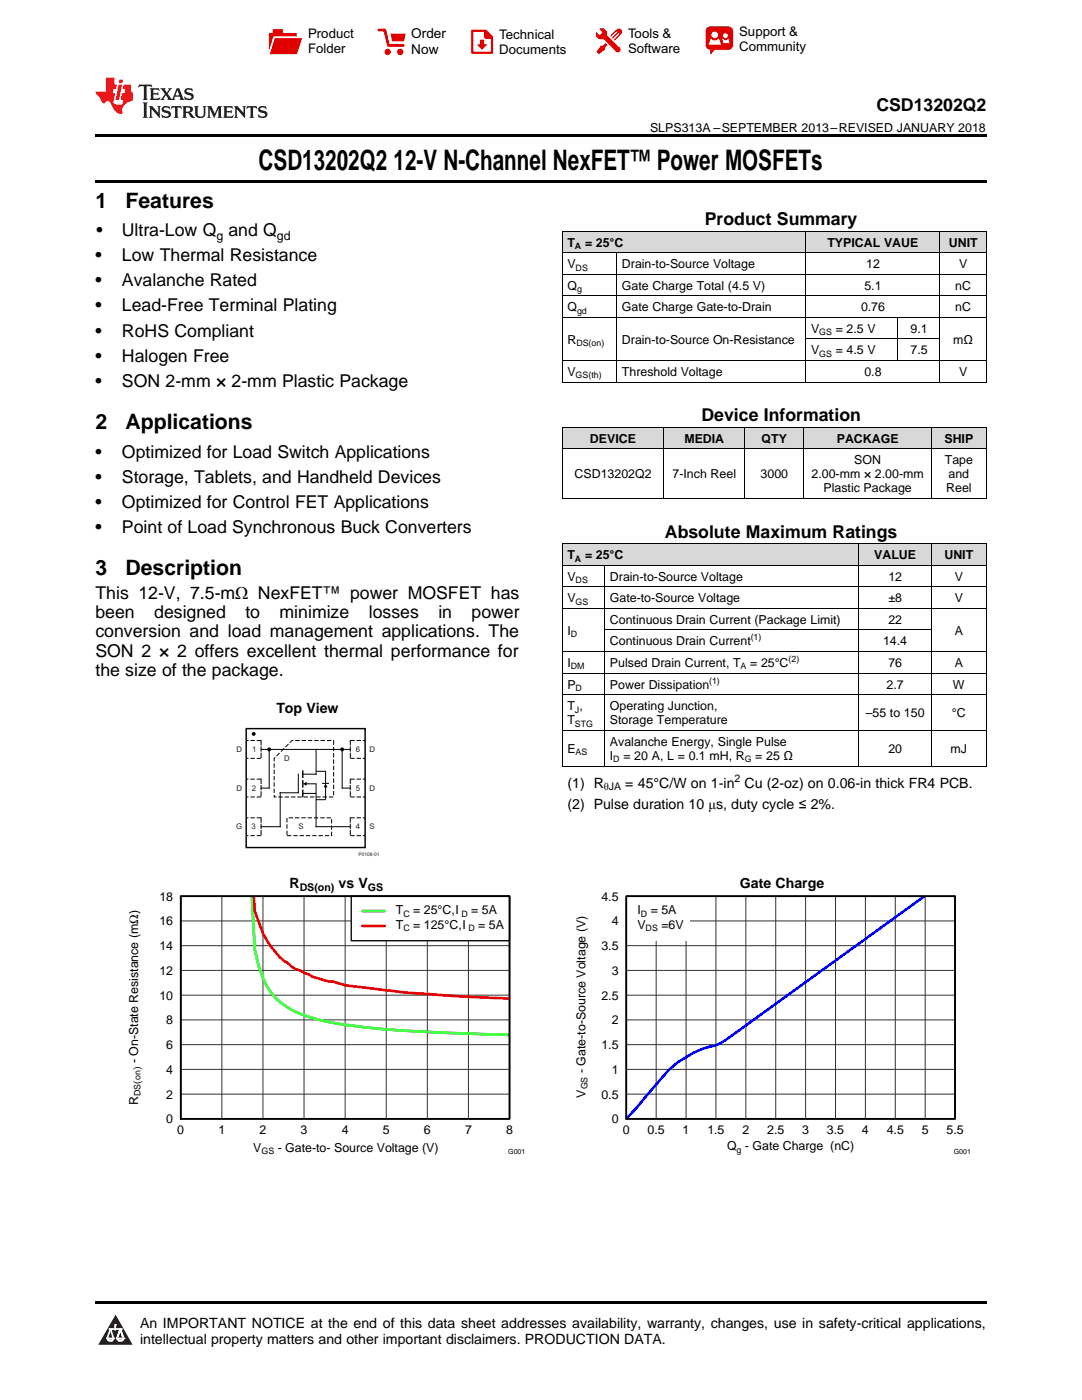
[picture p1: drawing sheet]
<svg xmlns="http://www.w3.org/2000/svg" width="216mm" height="279mm" viewBox="0 0 216 279" stroke-linecap="round" stroke-linejoin="round" font-family="sans-serif">
<g fill="#d8d8d8">
<path d="M112.2 108.5h8.4v4.4h-8.4z"/>
<path d="M120.6 108.5h50.8v4.4h-50.8z"/>
<path d="M171.4 108.5h14.4v4.4h-14.4z"/>
<path d="M185.8 108.5h11v4.4h-11z"/>
<path d="M112.2 85.3h20.3v4.3h-20.3z"/>
<path d="M132.5 85.3h16.1v4.3h-16.1z"/>
<path d="M148.6 85.3h11.8v4.3h-11.8z"/>
<path d="M160.4 85.3h25.4v4.3h-25.4z"/>
<path d="M185.8 85.3h11v4.3h-11z"/>
<path d="M112.2 46.2h10.8v4.3h-10.8z"/>
<path d="M123 46.2h37.8v4.3h-37.8z"/>
<path d="M160.8 46.2h18.4v4.3h-18.4z"/>
<path d="M179.2 46.2h8.4v4.3h-8.4z"/>
<path d="M187.6 46.2h9.2v4.3h-9.2z"/>
</g>
<path d="M23.1 262.4l3.4 6h-6.9z" fill="#231f20"/>
<path d="M21.4 267.1h1.2l-.3 .5h-.3a.55 .55 0 0 1-.6-.5z" fill-rule="evenodd" fill="#fff"/>
<path d="M21.4 267.1h1.2l-.3 .5h-.3a.55 .55 0 0 1-.6-.5z" fill="none" stroke="#231f20" stroke-width=".34"/>
<path d="M21.4 267.1l1.2 .1-.3 .4h-.5z" fill="none" stroke="#fff" stroke-width=".34"/>
<path d="M23 265.3h.1" fill="none" stroke="#fff" stroke-width=".34"/>
<path d="M23 264.4v.9z" fill="#fff"/>
<path d="M23 264.4v.9z" fill="none" stroke="#fff" stroke-width=".34"/>
<circle cx="23" cy="264.4" r=".17" fill="#fff"/>
<path d="M21.9 265.2h.1" fill="none" stroke="#fff" stroke-width=".34"/>
<path d="M21.9 265.2h2.3z" fill="#fff"/>
<path d="M21.9 265.2h2.3z" fill="none" stroke="#fff" stroke-width=".34"/>
<circle cx="24.2" cy="265.2" r=".17" fill="#fff"/>
<path d="M23.3 267.1h.1" fill="none" stroke="#fff" stroke-width=".34"/>
<path d="M24 265.2l-.7 1.9z" fill="#fff"/>
<path d="M24 265.2l-.7 1.9z" fill="none" stroke="#fff" stroke-width=".34"/>
<path d="M24 265.2l.7 1.9z" fill="#fff"/>
<path d="M24 265.2l.7 1.9z" fill="none" stroke="#fff" stroke-width=".34"/>
<path d="M24.6 267.1h.1" fill="none" stroke="#fff" stroke-width=".34"/>
<circle cx="21.4" cy="267.1" r=".17" fill="#fff"/>
<path d="M22.1 265.2l-.7 1.9z" fill="#fff"/>
<path d="M22.1 265.2l-.7 1.9z" fill="none" stroke="#fff" stroke-width=".34"/>
<path d="M22.1 265.2l.5 1.9z" fill="#fff"/>
<path d="M22.1 265.2l.5 1.9z" fill="none" stroke="#fff" stroke-width=".34"/>
<circle cx="22.6" cy="267.1" r=".17" fill="#fff"/>
<path d="M23.4 267.1h1.3a.65 .65 0 0 1-.7 .5 .65 .65 0 0 1-.6-.5z" fill-rule="evenodd" fill="#fff"/>
<path d="M23.4 267.1h1.3a.65 .65 0 0 1-.7 .5 .65 .65 0 0 1-.6-.5z" fill="none" stroke="#231f20" stroke-width=".34"/>
<path d="M23.4 267.1h1.3l-.4 .5h-.6z" fill="none" stroke="#fff" stroke-width=".34"/>
<path d="M23.3 267.1h.1" fill="none" stroke="#fff" stroke-width=".34"/>
<circle cx="24.7" cy="267.1" r=".17" fill="#fff"/>
<path d="M19 259.7h177.8v.5h-177.8z" fill="#000"/>
<path d="M36.1 178.9h65.6v44.4h-65.6z" fill="none" stroke="#000" stroke-width=".26"/>
<g fill="none" stroke="#333" stroke-width=".2">
<path d="M36.1 178.9h65.6v44.4h-65.6zM44.3 178.9v44.4M52.5 178.9v44.4M60.7 178.9v44.4M68.9 178.9v44.4M77.1 178.9v44.4M85.3 178.9v44.4M93.5 178.9v44.4M36.1 198.6h65.6M36.1 193.7h65.6M36.1 188.7h65.6M36.1 183.8h65.6"/>
<path d="M36.1 218.4h65.6M36.1 213.4h65.6M36.1 208.5h65.6M36.1 203.5h65.6"/>
</g>
<path d="M50.3 178.8l.5 10.7a19 19 0 0 0 4.1 9.6 19.8 19.8 0 0 0 10.7 4.9 128.6 128.6 0 0 0 19.7 1.9l16.4 .6" fill="none" stroke="#0f0" stroke-width=".53"/>
<path d="M50.7 178.8l.1 3 .8 2.2a16.9 16.9 0 0 0 5 7.7l2.4 1.7 2.5 1 .8 .5 3.3 1h.8a23.4 23.4 0 0 0 6.6 1.2 172.8 172.8 0 0 0 16.4 1.6l12.3 .6" fill="none" stroke="#f00" stroke-width=".53"/>
<path d="M70.1 178.9h31.6v8.8h-31.6z" fill="#fff"/>
<path d="M70.1 178.9h31.6v8.8h-31.6zM125 178.9h65.6v44.4h-65.6z" fill="none" stroke="#000" stroke-width=".26"/>
<path d="M72.3 181.8h4.5" fill="none" stroke="#0f0" stroke-width=".53"/>
<path d="M72.3 184.8h4.5" fill="none" stroke="#f00" stroke-width=".53"/>
<path d="M36.1 178.9h65.6v44.4h-65.6z" fill="none" stroke="#000" stroke-width=".35"/>
<g fill="none" stroke="#333" stroke-width=".2">
<path d="M125 178.9h65.6v44.4h-65.6zM130.9 178.9v44.4M136.9 178.9v44.4M142.9 178.9v44.4M148.8 178.9v44.4M154.8 178.9v44.4M160.8 178.9v44.4M166.7 178.9v44.4M172.7 178.9v44.4M178.6 178.9v44.4M184.6 178.9v44.4M125 198.6h65.6"/>
<path d="M125 193.7h65.6M125 188.7h65.6M125 183.8h65.6M125 218.4h65.6M125 213.4h65.6M125 208.5h65.6M125 203.5h65.6"/>
</g>
<path d="M184.5 178.8l-39.9 28.9a11.7 11.7 0 0 1-4.3 1.6 24.6 24.6 0 0 0-6.9 4.3l-6.3 7.4-2.1 2.3" fill="none" stroke="#00f" stroke-width=".53"/>
<path d="M125 178.9h12.5v8.8h-12.5z" fill="#fff"/>
<path d="M125 178.9h65.6v44.4h-65.6z" fill="none" stroke="#000" stroke-width=".35"/>
<path d="M60.4 153.9v1.3M60.4 155.8v1.3M60.4 157.7v1.3M63.1 149.6v4.9h-2.7M63.1 156.4v8.6M68.3 149.6v7.7" fill="none" stroke="#010202" stroke-width=".2"/>
<circle cx="68.3" cy="149.6" r=".39" fill="#010202"/>
<path d="M53.7 149.6v7.7" fill="none" stroke="#010202" stroke-width=".2"/>
<circle cx="53.7" cy="149.6" r=".39" fill="#010202"/>
<path d="M52.1 157.3h1.6M52.1 149.6h17.8M59.5 154.5v3.7h-3.6v6.8h-3.8M60.4 153.9v1.3M60.4 155.8v1.3M60.4 157.7v1.3M60.9 156.4h2.2M64.4 156.3h1.2M65 153.9v2.4M68.3 157.3h1.6M63.1 165h6.9" fill="none" stroke="#010202" stroke-width=".2"/>
<path d="M60.4 156.4l.8-.4v.8z" fill="#010202"/>
<path d="M60.4 158.3h2.7M65 156.8v2.8" fill="none" stroke="#010202" stroke-width=".2"/>
<path d="M65 156.3l.3 .8h-.7z" fill="#010202"/>
<path d="M49.1 145.4h23.8v23.7h-23.8z" fill="none" stroke="#010202" stroke-width=".29"/>
<path d="M52.1 155.5v3.6M52.1 147.8v3.5M69.9 155.5v3.6M69.9 147.8v3.5M52.1 163.2v3.6M69.9 163.2v3.6" fill="none" stroke="#010202" stroke-width=".2" stroke-dasharray=".9 .4"/>
<g fill="none" stroke="#010202" stroke-width=".2" stroke-dasharray=".9 .4" stroke-linecap="butt">
<path d="M52.1 159.1h-3M52.1 155.5h-3M52.1 151.3h-3M52.1 147.8h-3M58.3 147.8h8.3v11.3h-11.9v-7.8zM69.9 159.1h3M69.9 155.5h3M69.9 151.3h3M69.9 147.8h3M52.1 166.8h-3M52.1 163.2h-3M57.3 163.2h8.9v3.6h-8.9z"/>
<path d="M69.9 166.8h3M69.9 163.2h3"/>
</g>
<path d="M63.1 153.9h1.9M63.1 159.6h1.9" fill="none" stroke="#010202" stroke-width=".2"/>
<circle cx="50.6" cy="146.5" r=".39" fill="#010202"/>
<g fill="none" stroke="#000" stroke-width=".2">
<path d="M112.2 59h84.6M112.2 54.7h84.6M112.2 50.4h84.6M112.2 46.1h84.6M112.2 46.1v30.2M123 50.4v25.9M160.7 46.1v30.2M187.6 46.1v30.2M196.8 46.1v30.2M112.2 76.3h84.6M112.2 71.9h84.6M112.2 63.3h84.6"/>
<path d="M160.8 67.6h26.8M179.2 63.4v8.6M112.2 99.5h84.6M112.2 89.6h84.6M112.2 85.2h84.6M112.2 85.3v14.3M132.5 85.3v14.3M148.5 85.3v14.3M160.4 85.3v14.3M185.8 85.3v14.3M196.8 85.3v14.3M112.2 117.1h84.6"/>
<path d="M112.2 112.8h84.6M112.2 108.5h84.6M112.2 108.5v44.4M120.6 112.8v40.1M171.4 108.5v44.4M185.8 108.5v44.4M196.8 108.5v44.4M112.2 138.6h84.6M112.2 134.3h84.6M112.2 130h84.6M112.2 121.4h84.6M120.6 125.7h65.2"/>
<path d="M112.2 152.9h84.6M112.2 145.8h84.6"/>
</g>
<path d="M19 35.9h177.8v.5h-177.8zM19 26.8h177.8v.6h-177.8zM112.2 76.3h.1zM160.7 76.3h.1zM179.1 76.3h.1zM187.5 76.3h.1zM196.7 76.3h.1zM112.2 152.9h.1zM171.3 152.9h.1zM185.7 152.9h.1zM196.7 152.9h.1z" fill="#000"/>
<path d="M27.7 16.9l-.1 .6 .6-.3h.5v.2v2.2l-.2 .4h1l-.2-.4v-2.2v-.2h.5l.6 .3-.2-.6zM29.9 17.6l.2 .4v1.6l-.2 .4h1.9l.1-.6a1.09 1.09 0 0 1-1.3 .1v-.6h.6l.4 .2v-.7l-.2 .2h-.8v-.6l.2-.1a1.01 1.01 0 0 1 1 .3l-.1-.6zM32 17.6l.9 1.2-1 1.2h.9l-.2-.3 .5-.7 .5 .7-.3 .3h1.7l-.2-.3 .1-.4h1l.1 .4-.2 .3h1l-.3-.4-.7-2h-.5l-1 2.2-.8-1.1 .9-1.1h-.9l.2 .2-.4 .7-.4-.7 .2-.2zM35.4 18l.4 1h-.8zM37 17.7a.66 .66 0 0 0-.2 .8 .66 .66 0 0 0 .6 .4l.7 .2 .1 .2a.8 .8 0 0 1-.7 .4 .8 .8 0 0 1-.7-.5l.1 .8 .2-.2a.94 .94 0 0 0 1.1 .1 .94 .94 0 0 0 .4-.9 1.48 1.48 0 0 0-1.3-.6v-.4a1.1 1.1 0 0 1 1.2 .2l-.2-.6-.2 .1-.5-.1zM28.5 20.4l.2 .4v2.3l-.2 .4h1l-.2-.4v-2.3l.2-.4zM29.7 21.2l.2 .4v1.5l-.2 .4h.8l-.3-.4 .1-1.3 1.6 1.8v-2l.2-.4h-.7l.2 .2v1.1l-1.2-1.3zM32.5 21.3a.66 .66 0 0 0-.2 .8 .66 .66 0 0 0 .6 .4l.6 .2 .2 .2a.8 .8 0 0 1-.8 .4 .8 .8 0 0 1-.7-.5l.2 .7 .2-.1a.94 .94 0 0 0 1 .1 .94 .94 0 0 0 .5-1 1.47 1.47 0 0 0-1.3-.6l-.1-.3a1.1 1.1 0 0 1 1.3 .2l-.2-.6-.2 .1-.5-.2zM34.3 21.2l-.2 .6a.64 .64 0 0 1 .8-.3v1.6l-.2 .4h1l-.3-.4 .1-1.6a.66 .66 0 0 1 .8 .3l-.2-.6zM36.3 21.2l.3 .4v1.5l-.3 .4h1l-.2-.2v-.7h.5l.1 .1a.8 .8 0 0 0 1.2 .7l-1-1a.62 .62 0 0 0 .6-.5 .62 .62 0 0 0-.6-.7zM37.1 21.5h.1a.48 .48 0 0 1 .6 0 .48 .48 0 0 1 .1 .6l-.2 .1-.6 .1zM38.7 21.2l.2 .2a2.29 2.29 0 0 0 .4 2 1.05 1.05 0 0 0 1.7-.7v-1.3l.2-.2h-.8l.2 .4v1.1a.61 .61 0 0 1-.6 .6 .61 .61 0 0 1-.6-.6v-1.1l.3-.4zM41.3 21.2l.3 .4v1.5l-.3 .4h.8l-.2-.4v-1.4l.8 1.9 .9-1.9v1.4l-.2 .4h.9l-.2-.4v-1.5l.2-.4h-.8l-.7 1.5-.6-1.5zM44.5 21.2l.2 .4v1.5l-.2 .4h1.9l.2-.6a1.1 1.1 0 0 1-1.4 .2v-.7h.6l.4 .2v-.6l-.2 .1-.8 .1v-.6l.2-.1a1.02 1.02 0 0 1 1.1 .2l-.2-.5zM46.7 21.2l.2 .4v1.5l-.2 .4h.8l-.3-.4 .1-1.3 1.6 1.8v-2l.2-.4h-.7l.2 .2v1.1l-1.2-1.3zM49.3 21.2l-.1 .6a.64 .64 0 0 1 .8-.3v1.6l-.3 .4h1l-.2-.4v-1.6a.66 .66 0 0 1 .8 .3l-.1-.6zM51.7 21.3a.66 .66 0 0 0-.2 .7 .66 .66 0 0 0 .7 .5l.6 .2 .1 .2a.8 .8 0 0 1-.7 .4 .8 .8 0 0 1-.7-.5l.1 .7 .2-.1a.94 .94 0 0 0 1.1 .1 .94 .94 0 0 0 .4-1 1.48 1.48 0 0 0-1.2-.6l-.1-.3a1.1 1.1 0 0 1 1.2 .2l-.2-.6-.1 .1-.6-.2z" fill="#231f20"/>
<path d="M21.1 15.5v2.8h-2v.4l.9 .9a.96 .96 0 0 0 1 1 .59 .59 0 0 1 .5-.4 .59 .59 0 0 1 .5 .3l.4 .8a1.61 1.61 0 0 0 2.1 1.3 1.63 1.63 0 0 1 1.1-2.2l.9-.3v-1.5a1.6 1.6 0 0 1-.4-1.7h-1.4l-.2 .9h.5l-.2 .8h-.5l-.2 1v.3h.5l-.2 .9h-.7a.74 .74 0 0 1-1-.6l.3-1.6h-.5l.2-.8h.5l.1-.9h-.4v-1.4zM23.7 16.9l-.7 3h.8l.6-3zM23.8 15.9l-.1 .7h.7l.2-.7z" fill="#ee1d23"/>
<g fill="#d60000">
<path d="M54.4 5.8h2v.8h2.8v4.2h-5.5v-4.2h.7z" fill-rule="evenodd"/>
<path d="M54.7 7.5h5.6l-1 3.3h-5.6z" fill-rule="evenodd"/>
</g>
<path d="M54.6 7.4h5.8l-.1 .1h-5.5l-1.1 3.3z" fill-rule="evenodd" fill="#fff"/>
<path d="M54.6 7.4h5.8l-.1 .1h-5.5l-1.1 3.3z" fill="none" stroke="#fff" stroke-width=".2"/>
<path d="M75.6 6h1.2l.7 3.1h3" fill="none" stroke="#d60000" stroke-width=".56"/>
<g fill="#d60000">
<path d="M77.9 6.7h3.1l-.4 1.5h-2.3z" fill-rule="evenodd"/>
<circle cx="77.3" cy="10.4" r=".64"/>
<circle cx="79.9" cy="10.4" r=".64"/>
</g>
<path d="M94.2 6.2h2.7l1.3 1.2v3.1h-4z" fill="none" stroke="#d60000" stroke-width=".44"/>
<g fill="#d60000">
<path d="M95.8 7.9h.8v1h.6l-1 1.1-1-1v-.1h.6z" fill-rule="evenodd"/>
<path d="M96.6 6.2h.3l1.3 1.2v.4h-1.3l-.3-.4z" fill-rule="evenodd"/>
<path d="M119.6 5.7h.9l.6 .6 .1 .7 2.5 2.5-.8 .8-2.3-2.3-1.1-.2-.6-.6v-.8l.7 .6 .5-.4v-.2l-.4-.5z" fill-rule="evenodd"/>
<path d="M119.9 9.1h.4l.5-.5 .4 .4-.5 .5v.4l-1.2 .9-.5-.5z" fill-rule="evenodd"/>
<path d="M123 5.9a.67 .67 0 0 1 .9 0 .67 .67 0 0 1 0 .9z" fill-rule="evenodd"/>
<path d="M123 5.9l.9 .9-1.2 1.2h-.2l.1-.2 .9-.9 .1-.2h-.3l-.9 1h-.2v-.2l.9-1 .1-.2h-.3l-.9 1h-.2v-.2z" fill-rule="evenodd"/>
<circle cx="123.3" cy="9.9" r=".54"/>
</g>
<path d="M121.1 6.3l-.1 .7" fill="none" stroke="#d60000" stroke-width=".2"/>
<g fill="#d60000">
<path d="M141.1 5.5l.6-.2h3.6a.95 .95 0 0 1 1 .9v2.8a.95 .95 0 0 1-1 .9h-3.6a.95 .95 0 0 1-.9-.9v-2.8z" fill-rule="evenodd"/>
<path d="M141.7 9.9h.9l-.7 .9h-.2z" fill-rule="evenodd"/>
</g>
<g fill="#fff">
<path d="M144.3 8.6h1.3z"/>
<path d="M141.8 7.8h.3l.1 .2h.8l.2-.2h.3l.4 1.1h-2.5z" fill-rule="evenodd"/>
<path d="M144.2 7.8h.2l.2 .2h.4l.2-.2h.2l.2 .8h-1.3z" fill-rule="evenodd"/>
<circle cx="142.6" cy="6.9" r=".65"/>
<circle cx="144.8" cy="7.1" r=".48"/>
</g>
<g font-size="5.6">
<text x="51.6" y="33.9">CSD13202Q2</text>
<text x="78.5" y="33.9">12-V N-Channel NexFET™ Power MOSFETs</text>
</g>
<g font-size="4.2">
<text x="19" y="41.4">1</text>
<text x="25" y="41.4">Features</text>
<text x="19" y="85.6">2</text>
<text x="25" y="85.6">Applications</text>
<text x="19" y="114.8">3</text>
<text x="25" y="114.8">Description</text>
</g>
<g font-size="3.5">
<text x="174.9" y="22.2">CSD13202Q2</text>
<text x="19.2" y="47.1">•</text>
<text x="24.3" y="47.1">Ultra-Low Q and Q</text>
<text x="140.7" y="44.9">Product Summary</text>
<text x="19" y="52.1">•</text>
<text x="24.3" y="52.1">Low Thermal Resistance</text>
<text x="19" y="57.2">•</text>
<text x="24.3" y="57.2">Avalanche Rated</text>
<text x="19" y="62.2">•</text>
<text x="24.3" y="62.2">Lead-Free Terminal Plating</text>
<text x="19" y="67.2">•</text>
<text x="24.3" y="67.2">RoHS Compliant</text>
<text x="19" y="72.2">•</text>
<text x="19" y="77.2">•</text>
<text x="24.3" y="72.2">Halogen Free</text>
<text x="24.3" y="77.2">SON 2-mm × 2-mm Plastic Package</text>
<text x="140" y="84">Device Information</text>
<text x="19" y="91.3">•</text>
<text x="24.3" y="91.3">Optimized for Load Switch Applications</text>
<text x="19" y="96.3">•</text>
<text x="19" y="101.4">•</text>
<text x="24.3" y="96.3">Storage, Tablets, and Handheld Devices</text>
<text x="24.3" y="101.4">Optimized for Control FET Applications</text>
<text x="19" y="106.4">•</text>
<text x="24.3" y="106.4">Point of Load Synchronous Buck Converters</text>
<text x="132.7" y="107.3">Absolute Maximum Ratings</text>
<text x="19" y="119.5">This 12-V, 7.5-mΩ NexFET™ power MOSFET has</text>
<text x="19" y="123.3">been</text>
<text x="30.8" y="123.3">designed</text>
<text x="49" y="123.3">to</text>
<text x="55.8" y="123.3">minimize</text>
<text x="73.6" y="123.3">losses</text>
<text x="87.5" y="123.3">in</text>
<text x="94.1" y="123.3">power</text>
<text x="19" y="127.2">conversion and load management applications. The</text>
<text x="19" y="131.1">SON 2 × 2 offers excellent thermal performance for</text>
<text x="19" y="135">the size of the package.</text>
</g>
<g font-size="2.8">
<text x="55.1" y="142.4">Top View</text>
<text x="113.2" y="157.2">(1) R</text>
<text x="113.2" y="161.4">(2) Pulse duration 10 μs, duty cycle ≤ 2%.</text>
<text x="124.8" y="157.2">= 45°C/W on 1-in</text>
<text x="148.6" y="157.2">Cu (2-oz) on 0.06-in thick FR4 PCB.</text>
<text x="57.8" y="177.2">R</text>
<text x="67.6" y="177.2">vs V</text>
<text x="147.6" y="177.2">Gate Charge</text>
<text x="27.9" y="265">An IMPORTANT NOTICE at the end of this data sheet addresses availability, warranty, changes, use in safety-critical applications,</text>
<text x="27.9" y="268.2">intellectual property matters and other important disclaimers. PRODUCTION DATA.</text>
</g>
<g font-size="2.7">
<text x="82.1" y="7.7">Order</text>
<text x="82.1" y="10.7">Now</text>
</g>
<g font-size="2.6">
<text x="61.5" y="7.6">Product</text>
<text x="61.5" y="10.6">Folder</text>
<text x="99.6" y="7.8">Technical</text>
<text x="99.6" y="10.8">Documents</text>
<text x="125.3" y="7.6">Tools &amp;</text>
<text x="125.3" y="10.6">Software</text>
<text x="147.5" y="7.2">Support &amp;</text>
<text x="147.5" y="10.2">Community</text>
</g>
<g font-size="2.5">
<text x="129.7" y="26.3">SLPS313A –SEPTEMBER 2013–REVISED JANUARY 2018</text>
<text x="43.2" y="47.8">g</text>
<text x="55.2" y="47.8">gd</text>
<text x="113.2" y="49.2">T</text>
<text x="113.2" y="53.5">V</text>
<text x="116.7" y="49.2">= 25°C</text>
<text x="124.1" y="53.5">Drain-to-Source Voltage</text>
<text x="165.1" y="49.2">TYPICAL VAUE</text>
<text x="172.8" y="53.5">12</text>
<text x="189.3" y="49.2">UNIT</text>
<text x="191.4" y="53.5">V</text>
<text x="113.2" y="57.8">Q</text>
<text x="124.1" y="57.8">Gate Charge Total (4.5 V)</text>
<text x="172.5" y="57.8">5.1</text>
<text x="190.6" y="57.8">nC</text>
<text x="113.2" y="62.1">Q</text>
<text x="124.1" y="62.1">Gate Charge Gate-to-Drain</text>
<text x="171.8" y="62.1">0.76</text>
<text x="190.6" y="62.1">nC</text>
<text x="113.2" y="68.6">R</text>
<text x="124.1" y="68.6">Drain-to-Source On-Resistance</text>
<text x="161.9" y="66.4">V</text>
<text x="161.9" y="70.7">V</text>
<text x="166.8" y="66.4">= 2.5 V</text>
<text x="166.8" y="70.7">= 4.5 V</text>
<text x="181.7" y="66.4">9.1</text>
<text x="181.7" y="70.7">7.5</text>
<text x="190.2" y="68.6">mΩ</text>
<text x="113.2" y="75">V</text>
<text x="124.1" y="75">Threshold Voltage</text>
<text x="172.5" y="75">0.8</text>
<text x="191.4" y="75">V</text>
<text x="117.7" y="88.3">DEVICE</text>
<text x="136.6" y="88.3">MEDIA</text>
<text x="152" y="88.3">QTY</text>
<text x="167" y="88.3">PACKAGE</text>
<text x="188.5" y="88.3">SHIP</text>
<text x="114.7" y="95.5">CSD13202Q2</text>
<text x="134.2" y="95.5">7-Inch Reel</text>
<text x="151.8" y="95.5">3000</text>
<text x="161.9" y="95.5">2.00-mm × 2.00-mm</text>
<text x="170.5" y="92.6">SON</text>
<text x="188.5" y="92.6">Tape</text>
<text x="189.3" y="95.5">and</text>
<text x="164.3" y="98.3">Plastic Package</text>
<text x="188.8" y="98.3">Reel</text>
<text x="113.2" y="111.6">T</text>
<text x="116.7" y="111.6">= 25°C</text>
<text x="174.4" y="111.6">VALUE</text>
<text x="188.5" y="111.6">UNIT</text>
<text x="113.2" y="115.9">V</text>
<text x="121.7" y="115.9">Drain-to-Source Voltage</text>
<text x="177.3" y="115.9">12</text>
<text x="190.5" y="115.9">V</text>
<text x="113.2" y="120.2">V</text>
<text x="121.7" y="120.2">Gate-to-Source Voltage</text>
<text x="121.7" y="124.5">Continuous Drain Current (Package Limit)</text>
<text x="177.3" y="120.2">±8</text>
<text x="177.3" y="124.5">22</text>
<text x="190.5" y="120.2">V</text>
<text x="113.2" y="126.6">I</text>
<text x="121.7" y="128.8">Continuous Drain Current</text>
<text x="176.2" y="128.8">14.4</text>
<text x="190.5" y="126.6">A</text>
<text x="113.2" y="133.1">I</text>
<text x="113.2" y="137.4">P</text>
<text x="121.7" y="133.1">Pulsed Drain Current, T</text>
<text x="121.7" y="137.4">Power Dissipation</text>
<text x="149.7" y="133.1">= 25°C</text>
<text x="176.9" y="137.4">2.7</text>
<text x="177.3" y="133.1">76</text>
<text x="190.1" y="137.4">W</text>
<text x="190.5" y="133.1">A</text>
<text x="113.2" y="141.7">T ,</text>
<text x="121.7" y="141.7">Operating Junction,</text>
<text x="172.8" y="143.1">–55 to 150</text>
<text x="189.9" y="143.1">°C</text>
<text x="113.2" y="144.5">T</text>
<text x="121.7" y="144.5">Storage Temperature</text>
<text x="121.7" y="148.8">Avalanche Energy, Single Pulse</text>
<text x="113.2" y="150.2">E</text>
<text x="121.7" y="151.7">I</text>
<text x="124.4" y="151.7">= 20 A, L = 0.1 mH, R</text>
<text x="150.7" y="151.7">= 25 Ω</text>
<text x="177.3" y="150.2">20</text>
<text x="189.7" y="150.2">mJ</text>
<text x="31.8" y="179.7">18</text>
<text x="120" y="179.7">4.5</text>
<text x="31.8" y="184.7">16</text>
<text x="79" y="182.5">T</text>
<text x="79" y="185.4">T</text>
<text x="82.4" y="182.5">= 25°C, I</text>
<text x="82.4" y="185.4">= 125°C, I</text>
<text x="94" y="182.5">= 5A</text>
<text x="95.4" y="185.4">= 5A</text>
<text x="122.1" y="184.7">4</text>
<text x="127.2" y="182.5">I</text>
<text x="127.2" y="185.4">V</text>
<text x="129.8" y="182.5">= 5A</text>
<text x="132" y="185.4">=6V</text>
<text x="31.8" y="189.6">14</text>
<text x="120" y="189.6">3.5</text>
<text x="31.8" y="194.6">12</text>
<text x="122.1" y="194.6">3</text>
<text x="31.8" y="199.5">10</text>
<text x="120" y="199.5">2.5</text>
<text x="33.2" y="209.4">6</text>
<text x="33.2" y="204.4">8</text>
<text x="120" y="209.4">1.5</text>
<text x="122.1" y="204.4">2</text>
<text x="27.6" y="212.2" transform="rotate(-90 27.6 212.2)">- On-State Resistance (mΩ)</text>
<text x="33.2" y="214.3">4</text>
<text x="116.8" y="214.2" transform="rotate(-90 116.8 214.2)">- Gate-to-Source Voltage (V)</text>
<text x="122.1" y="214.3">1</text>
<text x="27.6" y="220.5" transform="rotate(-90 27.6 220.5)">R</text>
<text x="33.2" y="219.2">2</text>
<text x="116.8" y="219.1" transform="rotate(-90 116.8 219.1)">V</text>
<text x="120" y="219.2">0.5</text>
<text x="33.2" y="224.2">0</text>
<text x="35.4" y="226.3">0</text>
<text x="43.6" y="226.3">1</text>
<text x="51.8" y="226.3">2</text>
<text x="60" y="226.3">3</text>
<text x="68.2" y="226.3">4</text>
<text x="76.4" y="226.3">5</text>
<text x="84.6" y="226.3">6</text>
<text x="92.8" y="226.3">7</text>
<text x="101" y="226.3">8</text>
<text x="122.1" y="224.2">0</text>
<text x="124.3" y="226.3">0</text>
<text x="129.2" y="226.3">0.5</text>
<text x="136.2" y="226.3">1</text>
<text x="141.1" y="226.3">1.5</text>
<text x="148.1" y="226.3">2</text>
<text x="153.1" y="226.3">2.5</text>
<text x="160.1" y="226.3">3</text>
<text x="165" y="226.3">3.5</text>
<text x="172" y="226.3">4</text>
<text x="176.9" y="226.3">4.5</text>
<text x="183.9" y="226.3">5</text>
<text x="188.9" y="226.3">5.5</text>
<text x="50.5" y="229.9">V</text>
<text x="55.4" y="229.9">- Gate-to- Source Voltage (V)</text>
<text x="145.1" y="229.6">Q - Gate Charge (nC)</text>
</g>
<g font-size="2.1">
<text x="120.5" y="157.7">θJA</text>
<text x="146.5" y="156">2</text>
<text x="59.8" y="177.8">DS(on)</text>
<text x="73.4" y="177.8">GS</text>
<text x="28" y="213.6" transform="rotate(-90 28 213.6)">)</text>
<text x="28" y="216.3" transform="rotate(-90 28 216.3)">(</text>
</g>
<g font-size="1.8">
<text x="114.7" y="49.7">A</text>
<text x="114.9" y="54">DS</text>
<text x="115.1" y="58.3">g</text>
<text x="115.1" y="62.6">gd</text>
<text x="115" y="69.1">DS(on)</text>
<text x="163.5" y="66.9">GS</text>
<text x="163.5" y="71.2">GS</text>
<text x="114.9" y="75.5">GS(th)</text>
<text x="114.7" y="112.1">A</text>
<text x="114.9" y="116.4">DS</text>
<text x="114.9" y="120.7">GS</text>
<text x="113.9" y="127.1">D</text>
<text x="149.8" y="127.8">(1)</text>
<text x="113.9" y="133.6">DM</text>
<text x="114.9" y="137.9">D</text>
<text x="141.5" y="136.4">(1)</text>
<text x="147.8" y="133.6">A</text>
<text x="157.3" y="132.1">(2)</text>
<text x="114.7" y="142.2">J</text>
<text x="114.7" y="145">STG</text>
<text x="114.9" y="150.7">AS</text>
<text x="122.4" y="152.2">D</text>
<text x="148.6" y="152.2">G</text>
<text x="80.5" y="182.9">C</text>
<text x="80.5" y="185.9">C</text>
<text x="92.1" y="182.9">D</text>
<text x="93.5" y="185.9">D</text>
<text x="127.9" y="182.9">D</text>
<text x="128.8" y="185.9">DS</text>
<text x="28" y="218.7" transform="rotate(-90 28 218.7)">DS on</text>
<text x="117.3" y="217.4" transform="rotate(-90 117.3 217.4)">GS</text>
<text x="52.2" y="230.3">GS</text>
<text x="147" y="230">g</text>
</g>
<g font-size="1.6" fill="#231f20">
<text x="47.2" y="150.1">D</text>
<text x="50.3" y="150.1">1</text>
<text x="56.7" y="151.8">D</text>
<text x="71" y="150.1">6</text>
<text x="73.7" y="150.1">D</text>
<text x="47.2" y="157.8">D</text>
<text x="50.2" y="157.8">2</text>
<text x="71" y="157.8">5</text>
<text x="73.7" y="157.8">D</text>
<text x="47.1" y="165.5">G</text>
<text x="50.2" y="165.5">3</text>
<text x="59.6" y="165.5">S</text>
<text x="71" y="165.5">4</text>
<text x="73.7" y="165.5">S</text>
</g>
<g font-size="1.4">
<text x="101.4" y="230.3">G001</text>
<text x="190.3" y="230.3">G001</text>
</g>
<text font-size="1" fill="#231f20" x="71.5" y="170.9">P0108-01</text>
</svg>
